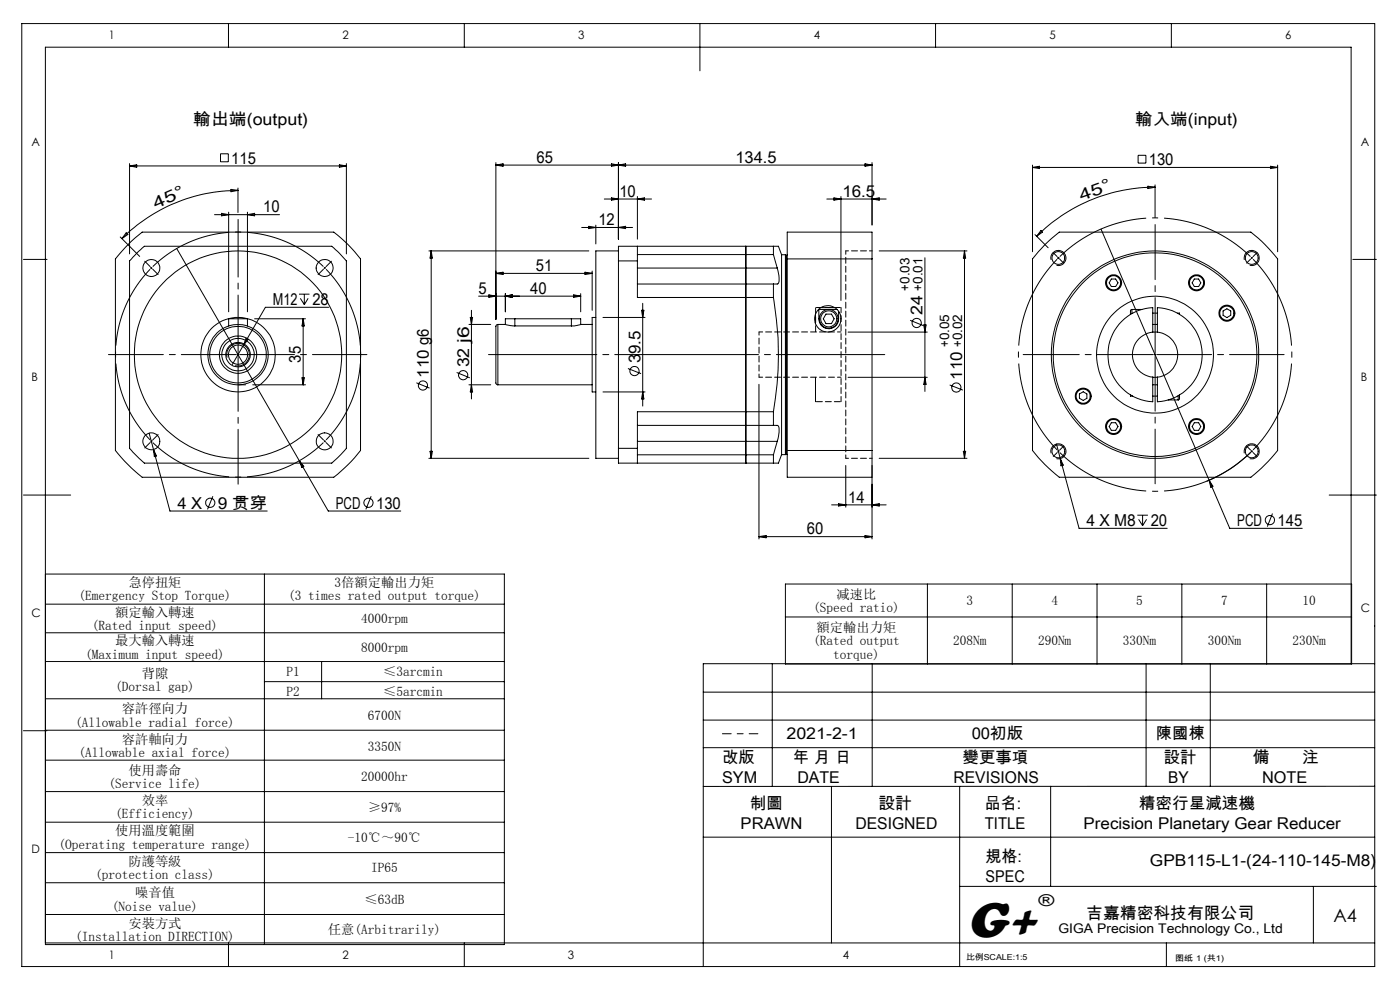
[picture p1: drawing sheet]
<svg xmlns="http://www.w3.org/2000/svg" width="297mm" height="210mm" viewBox="0 0 297 210" stroke-linecap="round" stroke-linejoin="round" font-family="sans-serif">
<g fill="none" stroke="#000" stroke-width=".21">
<path d="M4.6 5h287v200h-287zM48.5 5v5M98.5 5v5M148.5 5v10M198.5 5v5M248.5 5v5M27.5 34.7v19.2M27.5 35.2h46M27.5 35.2l1.5-.2v.5zM46.8 32.6h1.6v1.7h-1.6zM50.5 39.9v5.2M72 35l1.5 .2-1.5 .3z"/>
<path d="M73.5 34.7v19.2M105.2 35h79.8M105.2 34.5v33.2M105.2 35l1.5-.3v.6zM129.7 34.7l1.5 .3-1.5 .3zM131.2 34.5v16.2M131.2 35l1.5-.3v.6zM183.5 34.7l1.5 .3-1.5 .3zM185 34.5v13.2M219 35v18.4M219 35.5h52M219 35.5l1.5-.2v.5z"/>
<path d="M241.4 32.9h1.7v1.7h-1.7zM243.5 39.5l1.5 .2-1.5 .3zM245 39.7a35.5 35.5 0 0 0-25.1 10.4M245 39.2v6.9M269.5 35.3l1.5 .2-1.5 .3zM271 35v18.4M5 55h5M25.5 50.3l4.1 4.1M26.8 49.4l.3 .3-1.2 .9zM27.2 51.9l3-2.7h40.6a29.5 29.5 0 0 1 5.7 5.7v40.7a32.5 32.5 0 0 1-5.7 5.6h-40.6a36 36 0 0 1-5.7-5.6v-40.7zM29 53.7l1.6-1.5h39.8l1.6 1.5 1.5 1.6v39.8l-1.9 2-1.2 1.1h-39.8l-2.4-2.3-.7-.8v-39.8zM32 56.7l.2 .3"/>
<path d="M32.2 56.7l-.2 .3M37.5 52.7l32.1 55.7h15.4M45.5 45.5h13.8M47 45.3l1.5 .2-1.5 .3zM48.5 45v21.1M49 40.2l1.5 .2-1.5 .3zM50.5 40.4a35.1 35.1 0 0 0-24.6 10.2M52.5 45v21.1M52.5 45.5l1.5-.2v.5zM91 53.2h33.9M91.5 53.2l.2 1.5h-.5zM91.5 53.2v44"/>
<path d="M105.2 58l1.5-.3v.5zM105.2 58h20.4M123.4 48.3h10.8M124.1 57.7l1.5 .3-1.5 .2zM124.9 48l1.5 .3-1.5 .2zM125.6 57.5v8.3M126.4 47.8v3.9M128.2 42.2h10M129.7 42l1.5 .2-1.5 .3zM131.2 48.3l1.5-.3v.5zM131.2 53.2h-4.8v44h4.8M131.2 55.3v39.8"/>
<path d="M131.2 55.3h4M135.2 41.7v9M135.2 42.2l1.5-.2v.5zM135.2 52.2v3.1M135.2 55.3v7.8h28.9M135.2 56.9h29.7M135.2 54h28.9M158.2 52.2v46M164.1 54l.8 2.9M164.1 52.2v1.8M164.1 52.2h1l.7 1.8M164.1 52.2h-32.9v3.1"/>
<path d="M164.9 56.9a4.6 4.6 0 0 1 .1 3.3h-.9M165.8 54v42.4M165.8 54h.8M166.6 54v42.4M166.6 54l.2 .2M166.8 54.2v42M167 54.9v-5.7h18v5.7M167 54l-.2 .2M167 54.9h18M167 54.9v40.7M175.4 42.2h12.6M176.9 42l1.5 .2-1.5 .3z"/>
<path d="M178.4 41.7v22M185 42.2l1.5-.2v.5zM185 54.9v40.7M186.5 53.2h18.6M196.2 54.7v28.3M204.6 53.2v44M204.6 53.2l.3 1.5h-.5zM219.6 49.8l2.8 2.8M220.8 48.9l.4 .3-1.3 .9zM221.7 51.9l3-2.7h40.7a32.5 32.5 0 0 1 5.6 5.7v40.7a36 36 0 0 1-5.6 5.6h-40.7a32.5 32.5 0 0 1-5.7-5.6v-40.7zM223 55.1a1.6 1.6 0 0 1 1.4-2 1.6 1.6 0 0 1 1.7 1.8 1.6 1.6 0 0 1-2 1.4M224.4 54.6l.3 .3"/>
<path d="M224.7 54.6l-.3 .3M233.6 48.6l27.3 63.5h15.4M235.8 59.2h.9l.5 .8-.5 .8h-.9l-.5-.8zM253.4 59.2h.9l.4 .8-.4 .8h-.9l-.5-.8zM264 55.1a1.6 1.6 0 0 1 1.4-2 1.6 1.6 0 0 1 1.7 1.8 1.6 1.6 0 0 1-2 1.4M287 55h5M48.2 75.8a2.39 2.39 0 0 1 2.1-2.9 2.39 2.39 0 0 1 2.6 2.6 2.39 2.39 0 0 1-3 2.1M48.5 69.1v-1.5h4v1.5M51.7 73.2l-2.4 4.1M52.2 71.7l.5 .3-1 1.2zM54 67.6h10.8M63.4 62.4h2.3"/>
<path d="M63.7 63.3l.9 1.3M64.3 67.6v14M64.3 67.6l.3 1.5h-.5zM64.6 62.4v2.2M65.4 63.3l-.8 1.3M69.7 65.2h-13.4l-4.6 8M96.9 79l2.8 1.1M99.5 68.8h4.6M99.8 67.3h.5l-.3 1.5zM100 65.8v18.8M101.5 62.8h21.7M103.7 62.5l1.5 .3-1.5 .3z"/>
<path d="M105.6 68.8l-.4 .4v12.1l.4 .3M105.6 68.8v12.8M107.2 62.3v3.8M107.2 62.8l1.5-.3v.6zM107.2 68.9l2 .2M109.2 67.6h-2v1.2h-1.6M109.2 67.6h12M109.2 69.1h12M109.2 67.6v1.5M121.2 67.6h2v1.2M121.2 67.6v1.5M121.7 62.5l1.5 .3-1.5 .3z"/>
<path d="M123.2 62.3v3.8M123.2 68.9l-2 .2M123.2 68.8h2.4M126.4 67.3h-.8v15.8h.8M127.9 67.3h8.9M133.2 78.2l2.8 1.1M135.2 60.2h28.9M136.1 65.8h.5l-.3 1.5zM136.3 64.3v21.8M164.1 63.1a69.9 69.9 0 0 1 0 24.2M164.1 60.2v2.9M172.9 68.5h.1"/>
<path d="M173 66.6v2.1M174.1 65.3h3M175.2 66.6h1.2l.6 1-.6 1h-1.2l-.5-1zM177.6 65.6h-3.9v.8a2.84 2.84 0 0 0 1.3 3.2 2.18 2.18 0 0 0 2.2-.4 2.18 2.18 0 0 0 .7-2.2v-1M179.9 70.4h16.8M193.1 67.9l2.8 1.2M196 68.9h.5l-.3 1.5zM240.1 65.6l-.3 .3v.8M240.1 65.6v.9M240.1 65.6h2.1M244.5 70.4v-5.1a10 10 0 0 0-9.5 9.9 10 10 0 0 0 9.5 10v-5.2M244.5 70.4a4.8 4.8 0 0 0-4.3 4.8 4.8 4.8 0 0 0 4.3 4.8"/>
<path d="M244.5 70.4h1M244.5 68.8h1M244.5 66.4h1M245.5 70.4a4.8 4.8 0 0 1 4.3 4.8 4.8 4.8 0 0 1-4.3 4.8M245.5 70.4v-5.1a10 10 0 0 1 9.5 9.9 10 10 0 0 1-9.5 10v-5.2M249.8 66.4h.4v.3M259.5 66l.8-.5 .8 .5v.9l-.8 .5-.8-.5zM31.6 91.9l1 3.4M32.6 95.3l3.5 13.1h20.6M32.6 95.3l.6 1.4-.5 .2zM50.5 81.6h1.6M53.6 81.6h11.2"/>
<path d="M63.5 97.7l1 1.2-.5 .3zM64.1 80.1h.5l-.3 1.5zM88.3 81.2l2.8 1.1M91 97.2h33.9M91.2 95.7h.5l-.2 1.5zM99.5 81.6h4.6M100 81.6l.3 1.5h-.5zM105.6 81.6h20M127.9 83.1h8.9M131.2 95.1v3.1h32.9M131.2 95.1h4M135.2 95.1v3.1"/>
<path d="M135.2 90.2h28.9M135.2 93.6h29.7M135.2 96.5h28.9M136.3 83.1l.3 1.5h-.5zM161 81.5v32.8M164.1 96.5v1.7M164.1 90.2a.83 .83 0 0 1 1.1 .4l.1 1.1-.4 1.9M164.1 87.3v2.9M164.1 87.3h-28.9v7.8M164.9 93.6l-.8 2.9M165.8 96.4l-.7 1.8h-1M165.8 96.4h.8"/>
<path d="M166.8 96.2l.2 .2M166.8 96.2l-.2 .2M167 95.6v5.6h18v-5.6M167 95.6h18M173 80v5.2M179.4 98.7v8.9M179.9 80h16.8M185 98.7v15.6M186.5 97.2h18.6M196.2 80l.3 1.5h-.5zM201.5 81.7l2.8 1.1M204.4 95.7h.5l-.3 1.5z"/>
<path d="M223 96.2a1.6 1.6 0 0 1 1.4-2.1 1.6 1.6 0 0 1 1.7 1.8 1.6 1.6 0 0 1-2 1.4M224.1 94.2l.8 3.1M224.9 97.3l4 14.8h18.7M224.9 97.3l.7 1.4-.5 .1zM229 83.6l.8-.5 .8 .5v.9l-.8 .4-.8-.4zM235.8 89.7h.9l.5 .8-.5 .8h-.9l-.5-.8zM239.8 83.8v.2h.5M244.5 80h1M244.5 81.6h1M244.5 84h1M247.8 84.8h2.1M249.9 84v.8"/>
<path d="M250.2 83.8v.9l-.3 .1M253.4 89.7h.9l.4 .8-.4 .8h-.9l-.5-.8zM264 96.2a1.6 1.6 0 0 1 1.4-2.1 1.6 1.6 0 0 1 1.7 1.8 1.6 1.6 0 0 1-2 1.4M265.6 95.7l-.6 .5a28.7 28.7 0 0 1-9 5.9M5 105h10M45.2 105.3l-1.2 2.7M78.7 105.3l-1.1 2.7M161 113.8h24M161 113.8l1.5-.2v.5zM176.4 107.1h11.6M177.9 106.8l1.5 .3-1.5 .2zM183.5 113.6l1.5 .2-1.5 .3z"/>
<path d="M185 107.1l1.5-.3v.5zM241.3 109.3h2.2M241.5 110.2l.9 1.3M242.4 109.3v2.2M243.2 110.2l-.8 1.3M256.5 101.9l.8 1.2-.4 .3zM269.9 108.9l-1 2.8M282 105h10M9.6 128.2h97.4M9.6 134.2h97.4M9.6 121.8h97.4v78.6h-97.4v-190.4h277v130.8M56.1 121.8v78.6"/>
<path d="M166.6 123.9h120.1v17h-120.1zM166.6 130.9h120.1M196.7 123.9v17M214.7 123.9v17M232.7 123.9v17M250.7 123.9v17M268.7 123.9v17M5 155h5M9.6 140.3h97.4M9.6 148.2h97.4M9.6 154.9h97.4M56.1 144.6h50.9"/>
<path d="M68.2 140.3v7.9M149.2 152.7h142.4M149.2 146.8h142.4M149.2 158.6h142.4M163.8 140.8v26M185 140.8v26M243.1 140.8v26M256.8 140.8v26M291.6 140.8h-142.4v64.2M9.6 161.2h97.4M9.6 167.9h97.4M9.6 174.4h97.4"/>
<path d="M149.2 177.6h142.4M176.4 166.8v33.2M203.6 166.8v38.2M222.9 166.8v21.2M291.6 166.8h-142.4M9.6 180.9h97.4M9.6 187.2h97.4M9.6 194h97.4M203.6 188h88.4M278.6 188v12M9.6 200h282M48.5 200v5"/>
<path d="M98.5 200v5M247.4 200v5"/>
<circle cx="32.1" cy="56.9" r="1.8"/>
<circle cx="68.9" cy="56.8" r="1.81"/>
<circle cx="224.5" cy="54.7" r="1.36"/>
<circle cx="236.2" cy="60" r="1.51"/>
<circle cx="236.3" cy="60" r="1.7"/>
<circle cx="253.8" cy="60" r="1.68"/>
<circle cx="253.8" cy="60" r="1.51"/>
<circle cx="265.5" cy="54.7" r="1.37"/>
<circle cx="50.5" cy="75.2" r="6"/>
<circle cx="50.5" cy="75.2" r="7.9"/>
<circle cx="50.5" cy="75.2" r="6.4"/>
<circle cx="50.5" cy="75.2" r="4"/>
<circle cx="50.5" cy="75.2" r="22"/>
<circle cx="50.5" cy="75.2" r="2.6"/>
<circle cx="50.5" cy="75.2" r="3.4"/>
<circle cx="50.5" cy="75.2" r="2.03"/>
<circle cx="98.3" cy="79.6" r=".98"/>
<circle cx="134.6" cy="78.7" r=".98"/>
<circle cx="175.6" cy="67.6" r="2.8"/>
<circle cx="175.8" cy="67.6" r="2"/>
<circle cx="175.8" cy="67.6" r="1.7"/>
<circle cx="194.5" cy="68.5" r=".98"/>
<circle cx="245" cy="75.2" r="22"/>
<circle cx="245" cy="75.2" r="12.4"/>
<circle cx="245" cy="75.2" r="21.6"/>
<circle cx="260.3" cy="66.4" r="1.71"/>
<circle cx="260.3" cy="66.4" r="1.48"/>
<circle cx="32.1" cy="93.6" r="1.79"/>
<circle cx="68.9" cy="93.6" r="1.8"/>
<circle cx="89.7" cy="81.8" r=".98"/>
<circle cx="202.9" cy="82.2" r=".98"/>
<circle cx="224.5" cy="95.7" r="1.36"/>
<circle cx="229.8" cy="84" r="1.49"/>
<circle cx="229.8" cy="84" r="1.71"/>
<circle cx="236.2" cy="90.5" r="1.51"/>
<circle cx="236.3" cy="90.5" r="1.7"/>
<circle cx="253.8" cy="90.5" r="1.68"/>
<circle cx="253.8" cy="90.5" r="1.51"/>
<circle cx="265.5" cy="95.7" r="1.37"/>
<circle cx="44.6" cy="106.7" r=".98"/>
<circle cx="78.2" cy="106.7" r=".98"/>
<circle cx="269.4" cy="110.3" r=".98"/>
</g>
<path d="M68.9 56.8l-.1-.1M68.9 56.8l.1 .2M265.6 54.7l-.2-.1M265.6 54.7l.1 .2M32.1 93.6l.2 .1M32.1 93.6l-.1-.1M68.9 93.6l.1-.1M68.9 93.6l-.1 .1M224.5 95.7l.2 .2M224.5 95.7l-.1-.1M265.6 95.7l.1-.1M265.6 95.7l-.2 .2" fill="none" stroke="#000" stroke-width=".21" stroke-dasharray="30.5 1.3 1.3 1.3" stroke-linecap="butt"/>
<path d="M224.3 55a29 29 0 0 0 0 40.4M265.3 54.4a29 29 0 0 0-40.5 0M224.8 96a29 29 0 0 0 40.5 0M265.8 95.4a29 29 0 0 0 0-40.4" fill="none" stroke="#000" stroke-width=".21" stroke-dasharray="30.5 1.3 1.3 1.3" stroke-dashoffset="10" stroke-linecap="butt"/>
<path d="M31.8 57.1a26 26 0 0 0 0 36.2M68.6 56.5a26 26 0 0 0-36.2 0M32.4 93.9a26 26 0 0 0 36.2 0M69.2 93.3a26 26 0 0 0 0-36.2" fill="none" stroke="#000" stroke-width=".21" stroke-dasharray="30.5 1.3 1.3 1.3" stroke-dashoffset="12.4" stroke-linecap="butt"/>
<path d="M187.7 75.2h-84.1" fill="none" stroke="#000" stroke-width=".21" stroke-dasharray="30.5 1.3 1.3 1.3" stroke-dashoffset="7.5"/>
<path d="M153.3 155.6h7.5" fill="none" stroke="#000" stroke-width=".21" stroke-dasharray="30.5 1.3 1.3 1.3" stroke-dashoffset="28.6"/>
<path d="M173 65.2h5.4M178.4 85.2h-5.4" fill="none" stroke="#000" stroke-width=".21" stroke-dasharray="1.3 .6" stroke-dashoffset="-.2"/>
<path d="M173 65.2v5.2" fill="none" stroke="#000" stroke-width=".21" stroke-dasharray="1.3 .6" stroke-dashoffset="-.1"/>
<path d="M178.4 85.2v-20" fill="none" stroke="#000" stroke-width=".21" stroke-dasharray="1.3 .6" stroke-dashoffset=".2"/>
<path d="M178.4 70.4h-17.4M161 80h17.4M179.4 97.2v-44" fill="none" stroke="#000" stroke-width=".21" stroke-dasharray="1.3 .6" stroke-dashoffset=".5"/>
<path d="M161 80v-9.6" fill="none" stroke="#000" stroke-width=".21" stroke-dasharray="1.3 .6" stroke-dashoffset=".6"/>
<path d="M185 53.2h-5.6M179.4 97.2h5.6" fill="none" stroke="#000" stroke-width=".21" stroke-dasharray="1.3 .6" stroke-dashoffset=".7"/>
<g fill="none" stroke="#000" stroke-width=".21" stroke-dasharray="30.5 1.3 1.3 1.3">
<path d="M31.8 56.5l-1.1-1.1M32.4 57.1l1.1 1.1M68.6 57.1l-1.1 1.1M68.9 56.8l.1-.1M68.9 56.8l-.1 .2M69.2 56.5l1.1-1.1M224.3 54.4l-.9-.8M224.8 55l.8 .8M265.3 55l-.8 .8M265.6 54.7l.1-.1M265.6 54.7l-.2 .1M265.8 54.4l.9-.8"/>
<path d="M50.5 75.2v-.2M50.5 75.2h-.2M50.5 75.2v.2M50.5 75.2h.2M245.1 75.2v-.2M245.1 75.2h-.2M245.1 75.2v.2M245.1 75.2h.2M31.8 93.9l-1.1 1.1M32.1 93.6l-.1 .1M32.1 93.6l.2-.1M32.4 93.3l1.1-1.1"/>
<path d="M68.6 93.3l-1.1-1.1M68.9 93.6l.1 .1M68.9 93.6l-.1-.1M69.2 93.9l1.1 1.1M224.3 96l-.9 .8M224.5 95.7l-.1 .2M224.5 95.7l.2-.1M224.8 95.4l.8-.8M265.3 95.4l-.8-.8M265.6 95.7l.1 .2M265.6 95.7l-.2-.1M265.8 96l.9 .8"/>
</g>
<path d="M50.1 75.2h-27.1M50.5 75.6v27.1M245.1 74.8v-27.2" fill="none" stroke="#000" stroke-width=".21" stroke-dasharray="30.5 1.3 1.3 1.3" stroke-dashoffset="18.8"/>
<path d="M244.7 75.2h-27.6" fill="none" stroke="#000" stroke-width=".21" stroke-dasharray="30.5 1.3 1.3 1.3" stroke-dashoffset="18.6"/>
<path d="M50.9 75.2h26.9M245.1 75.6v27M245.5 75.2h26.9" fill="none" stroke="#000" stroke-width=".21" stroke-dasharray="30.5 1.3 1.3 1.3" stroke-dashoffset="18.9"/>
<path d="M50.5 74.8v-28.3" fill="none" stroke="#000" stroke-width=".21" stroke-dasharray="30.5 1.3 1.3 1.3" stroke-dashoffset="18.3"/>
<text font-size="11" x="205.1" y="198.7">G+</text>
<text font-size="3.9" x="282.9" y="195.5">A4</text>
<g font-size="3.5">
<text x="41" y="26.5">輸出端(output)</text>
<text x="240.8" y="26.5">輸入端(input)</text>
<text x="49.1" y="34.7">115</text>
<text x="113.8" y="34.5">65</text>
<text x="156" y="34.5">134.5</text>
<text x="243.7" y="35">130</text>
<text x="131.4" y="41.7">10</text>
<text x="178.7" y="41.7">16.5</text>
<text x="33" y="44.3" transform="rotate(-24 33 44.3)">4 5 °</text>
<text x="55.8" y="45">10</text>
<text x="127" y="47.7">12</text>
<text x="229.4" y="42.6" transform="rotate(-20 229.4 42.6)">4 5 °</text>
<text x="113.7" y="57.5">51</text>
<text x="57.9" y="64.7">M12</text>
<text x="66.3" y="64.7">28</text>
<text x="101.5" y="62.3">5</text>
<text x="112.5" y="62.3">40</text>
<text x="195.7" y="66.9" transform="rotate(-90 195.7 66.9)">24</text>
<text x="63.8" y="76.9" transform="rotate(-90 63.8 76.9)">35</text>
<text x="99.5" y="78" transform="rotate(-90 99.5 78)">32 j6</text>
<text x="135.9" y="77.1" transform="rotate(-90 135.9 77.1)">39.5</text>
<text x="91" y="80.1" transform="rotate(-90 91 80.1)">110 g6</text>
<text x="204.2" y="80.6" transform="rotate(-90 204.2 80.6)">110</text>
<text x="37.7" y="107.9">4 X</text>
<text x="46.2" y="107.9">9 贯穿</text>
<text x="71.2" y="107.9">PCD</text>
<text x="79.8" y="107.9">130</text>
<text x="179.9" y="106.6">14</text>
<text x="171.2" y="113.3">60</text>
<text x="230.5" y="111.6">4 X M8</text>
<text x="244.1" y="111.6">20</text>
<text x="262.5" y="111.6">PCD</text>
<text x="271" y="111.6">145</text>
<text x="220.3" y="192.2">®</text>
<text x="230.5" y="194.8">吉嘉精密科技有限公司</text>
</g>
<g font-size="3.4">
<text x="153.2" y="161.9">改版</text>
<text x="166.8" y="156.8">2021-2-1</text>
<text x="168.2" y="161.9">年 月 日</text>
<text x="204.2" y="161.9">變更事項</text>
<text x="206.1" y="156.8">00初版</text>
<text x="245.2" y="156.8">陳國棟</text>
<text x="246.9" y="161.9">設計</text>
<text x="265.8" y="161.9">備</text>
<text x="276.3" y="161.9">注</text>
<text x="153.2" y="166.2">SYM</text>
<text x="169.2" y="166.2">DATE</text>
<text x="202.3" y="166.2">REVISIONS</text>
<text x="247.8" y="166.2">BY</text>
<text x="267.7" y="166.2">NOTE</text>
<text x="159.1" y="171.5">制圖</text>
<text x="186.4" y="171.5">設計</text>
<text x="208.9" y="171.5">品名:</text>
<text x="241.6" y="171.5">精密行星減速機</text>
<text x="157.1" y="175.8">PRAWN</text>
<text x="181.5" y="175.8">DESIGNED</text>
<text x="208.9" y="175.8">TITLE</text>
<text x="229.9" y="175.8">Precision Planetary Gear Reducer</text>
<text x="209.1" y="182.9">規格:</text>
<text x="244" y="183.8">GPB115-L1-(24-110-145-M8)</text>
<text x="209.1" y="187.2">SPEC</text>
</g>
<g font-size="2.8">
<text x="192.9" y="61.6" transform="rotate(-90 192.9 61.6)">+0.03</text>
<text x="195.7" y="61.6" transform="rotate(-90 195.7 61.6)">+0.01</text>
<text x="201.4" y="73.6" transform="rotate(-90 201.4 73.6)">+0.05</text>
<text x="204.2" y="73.6" transform="rotate(-90 204.2 73.6)">+0.02</text>
<text x="27.2" y="124.6">急停扭矩</text>
<text x="71" y="124.6">3倍額定輸出力矩</text>
<text x="16.7" y="127.4">(Emergency Stop Torque)</text>
<text x="24.4" y="130.8">額定輸入轉速</text>
<text x="61.1" y="127.4">(3 times rated output torque)</text>
<text x="172.5" y="129.8">(Speed ratio)</text>
<text x="177.5" y="127">减速比</text>
<text x="205" y="128.4">3</text>
<text x="223" y="128.4">4</text>
<text x="241" y="128.4">5</text>
<text x="259" y="128.4">7</text>
<text x="276.3" y="128.4">10</text>
<text x="19.5" y="133.6">(Rated input speed)</text>
<text x="24.4" y="136.9">最大輸入轉速</text>
<text x="76.6" y="132.2">4000rpm</text>
<text x="172.5" y="136.9">(Rated output</text>
<text x="173.2" y="134">額定輸出力矩</text>
<text x="202.2" y="136.9">208Nm</text>
<text x="220.2" y="136.9">290Nm</text>
<text x="238.2" y="136.9">330Nm</text>
<text x="256.2" y="136.9">300Nm</text>
<text x="274.2" y="136.9">230Nm</text>
<text x="18.1" y="139.7">(Maximum input speed)</text>
<text x="30.1" y="143.9">背隙</text>
<text x="60.8" y="143.5">P1</text>
<text x="76.6" y="138.3">8000rpm</text>
<text x="81.3" y="143.5">≤3arcmin</text>
<text x="176.7" y="139.7">torque)</text>
<text x="24.4" y="146.7">(Dorsal gap)</text>
<text x="60.8" y="147.6">P2</text>
<text x="81.3" y="147.6">≤5arcmin</text>
<text x="16" y="154.1">(Allowable radial force)</text>
<text x="25.8" y="151.3">容許徑向力</text>
<text x="78" y="152.7">6700N</text>
<text x="16.7" y="160.6">(Allowable axial force)</text>
<text x="25.8" y="157.8">容許軸向力</text>
<text x="78" y="159.2">3350N</text>
<text x="23" y="167.2">(Service life)</text>
<text x="27.2" y="164.3">使用壽命</text>
<text x="76.6" y="165.8">20000hr</text>
<text x="24.4" y="173.6">(Efficiency)</text>
<text x="30.1" y="170.7">效率</text>
<text x="78" y="172.2">≥97%</text>
<text x="24.4" y="177.2">使用溫度範圍</text>
<text x="73.8" y="178.6">-10℃～90℃</text>
<text x="12.4" y="180">(Operating temperature range)</text>
<text x="27.2" y="183.6">防護等級</text>
<text x="78.7" y="185.1">IP65</text>
<text x="20.2" y="186.5">(protection class)</text>
<text x="28.7" y="190.4">噪音值</text>
<text x="77.3" y="191.8">≤63dB</text>
<text x="23.7" y="193.2">(Noise value)</text>
<text x="27.2" y="196.8">安裝方式</text>
<text x="224.5" y="197.8">GIGA Precision Technology Co., Ltd</text>
<text x="16" y="199.6">(Installation DIRECTION)</text>
<text x="69.6" y="198.2">任意(Arbitrarily)</text>
</g>
<g font-size="2.5">
<text x="23.1" y="8.4">1</text>
<text x="72.7" y="8.4">2</text>
<text x="122.7" y="8.4">3</text>
<text x="172.7" y="8.4">4</text>
<text x="222.7" y="8.4">5</text>
<text x="272.7" y="8.4">6</text>
<text x="6.7" y="30.9">A</text>
<text x="288.7" y="30.9">A</text>
<text x="6.7" y="80.9">B</text>
<text x="288.7" y="80.9">B</text>
<text x="6.7" y="130.9">C</text>
<text x="288.7" y="129.9">C</text>
<text x="6.7" y="180.9">D</text>
<text x="23.1" y="203.4">1</text>
<text x="72.7" y="203.4">2</text>
<text x="120.5" y="203.4">3</text>
<text x="178.8" y="203.4">4</text>
</g>
<g font-size="1.7">
<text x="204.9" y="203.7">比例SCALE:1:5</text>
<text x="249.3" y="203.8">图纸 1 (共1)</text>
</g>
</svg>
